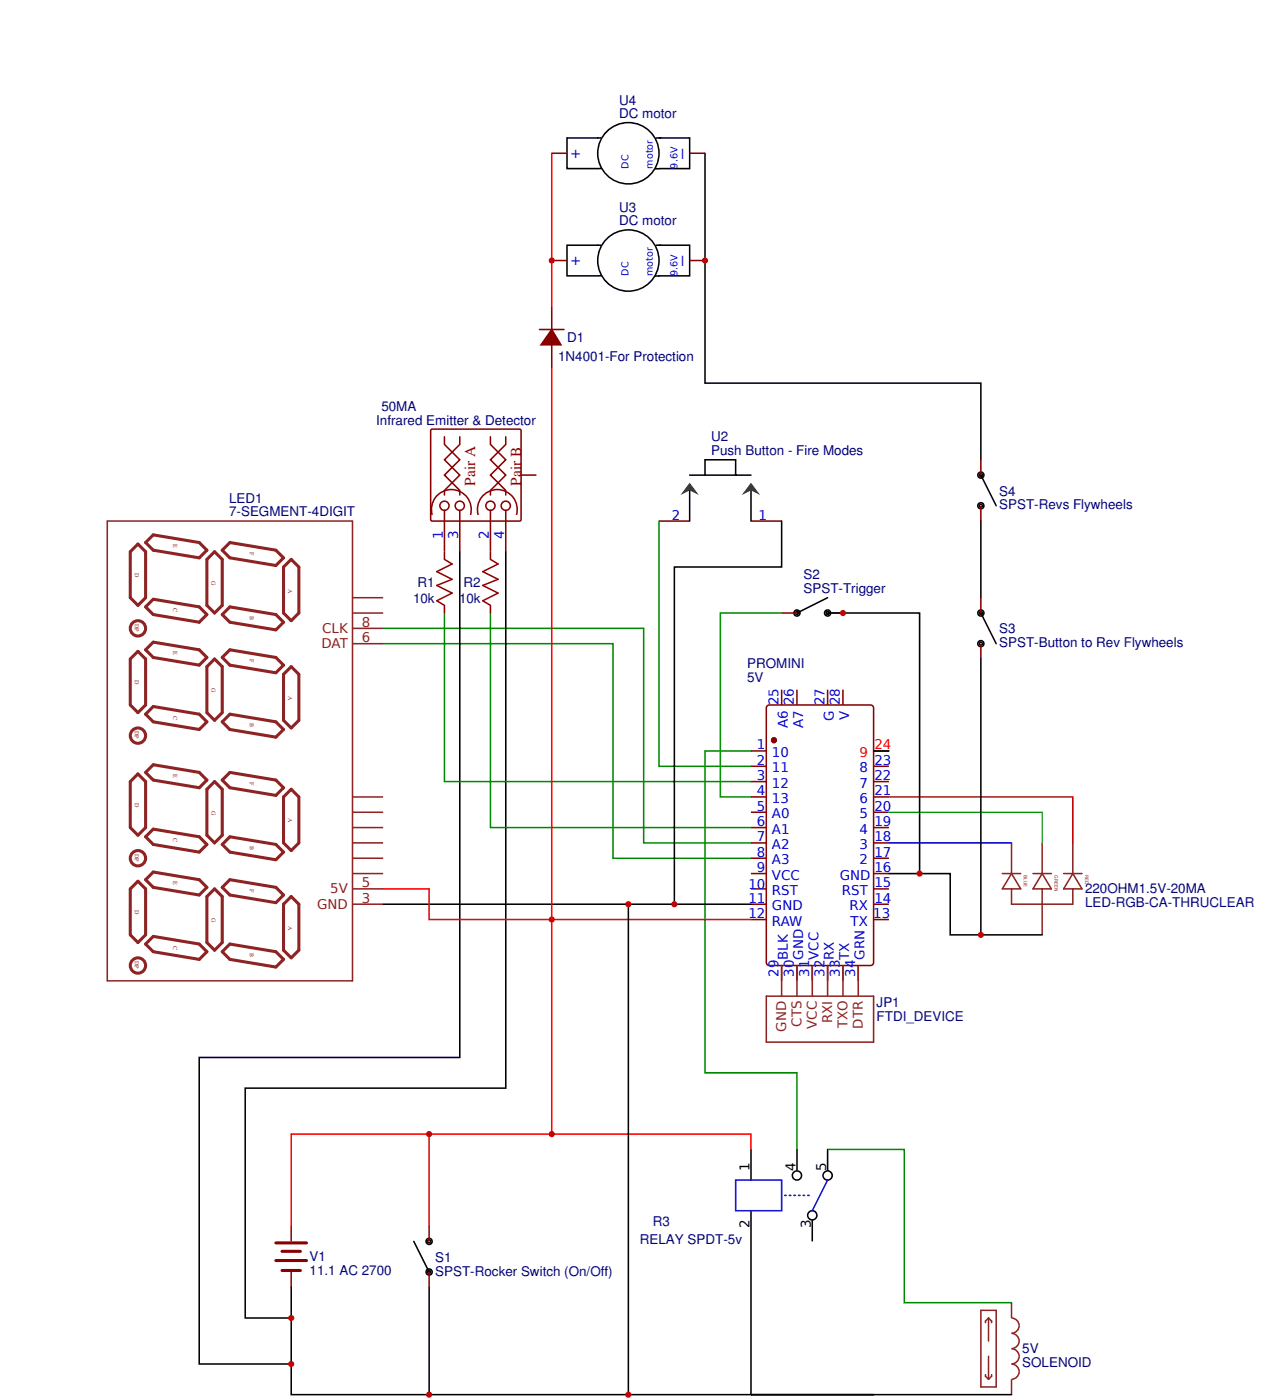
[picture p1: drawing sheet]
<svg xmlns="http://www.w3.org/2000/svg" width="220mm" height="244mm" viewBox="0 0 220 244" stroke-linecap="round" stroke-linejoin="round" font-family="sans-serif">
<circle cx="134.7" cy="128.8" r=".4" fill="#800" stroke="#800" stroke-width=".27"/>
<g fill="none" stroke="#800" stroke-width=".27">
<path d="M130.7 130.7h2.6M130.7 133.3h2.6M130.7 136h2.6M130.7 138.7h2.6M133.4 122.9l.5-.2h17.6l.4 .2 .1 44.6-.2 .4-17.9 .1-.5-.2zM136 120v2.7M138.7 120v2.7M144 120v2.7M146.7 120v2.7M152 133.3h2.7M152 136h2.7M152 138.7h2.7"/>
<path d="M130.7 141.4h2.6M130.7 144h2.6M130.7 146.7h2.6M130.7 149.4h2.6M130.7 152h2.6M130.7 154.7h2.6M130.7 157.4h2.6M152 141.4h2.7M152 144h2.7M152 146.7h2.7M152 149.4h2.7M152 152h2.7"/>
<path d="M152 154.7h2.7M152 157.4h2.7M130.7 160h2.6M136 168v2.7M138.7 168v2.7M141.4 168v2.7M144 168v2.7M146.7 168v2.7M149.4 168v2.7M152 160h2.7M50.7 213.4v2.6M50.7 221.4v2.6"/>
</g>
<path d="M152 130.7h2.7M130.7 160h-34.7v37.4h-45.3v16M96 197.4h34.7v2.6" fill="none" stroke="#f00" stroke-width=".27"/>
<path d="M48 219.4h5.3M48 216.3h5.3M49.1 217.8h3.2M49.1 221.1h3.2" fill="none" stroke="#800" stroke-width=".53"/>
<g fill="none" stroke="#8d2323" stroke-width=".27">
<path d="M18.7 90.7h42.6v80h-42.6zM61.3 106.7h5.4M61.3 109.3h5.4M61.3 112h5.4M61.3 104h5.4M61.3 138.7h5.4M61.3 154.7h5.4M61.3 152h5.4M61.3 157.4h5.4M61.3 141.4h5.4M61.3 144h5.4M61.3 146.7h5.4"/>
<path d="M61.3 149.4h5.4M174.4 152h3.2M176 146.7v5.3M176 154.7v2.7h10.7v-2.7M176 152l1.6 2.7h-3.2zM179.8 152h3.2M181.4 146.7v5.3M181.4 154.7v8M181.4 152l1.6 2.7h-3.2zM185.1 152h3.2M186.7 146.7v5.3M186.7 152l1.6 2.7h-3.2z"/>
<path d="M133.3 173.4h18.7v8h-18.7zM136 168v5.4M138.7 168v5.4M141.4 168v5.4M144 168v5.4M146.7 168v5.4M149.4 168v5.4M170.7 228h2.7v13.4h-2.7zM171.5 239.2v.3l.5 .5M172 229.4v4M172 236v4M172 229.4l-.5 .5v.3"/>
<path d="M172 229.4l.6 .5v.3M172.6 239.2v.3l-.6 .5M176 226.7v2.7a1.33 1.33 0 0 1 1.4 1.3 1.33 1.33 0 0 1-1.4 1.3 1.33 1.33 0 0 1 1.4 1.4 1.33 1.33 0 0 1-1.4 1.3 1.33 1.33 0 0 1 1.4 1.3 1.33 1.33 0 0 1-1.4 1.4 1.33 1.33 0 0 1 1.4 1.3 1.33 1.33 0 0 1-1.4 1.3v2.7"/>
</g>
<path d="M154.7 152h10.7v10.7h16M130.7 216v26.7h-80v-18.7" fill="none" stroke="#000" stroke-width=".27"/>
<path d="M154.7 146.7h21.3" fill="none" stroke="#00f" stroke-width=".27"/>
<path d="M154.7 141.4h26.7v5.3" fill="none" stroke="#0f0" stroke-width=".27"/>
<path d="M154.7 138.7h32v8" fill="none" stroke="#c00" stroke-width=".27"/>
<g fill="none" stroke="#8d2323" stroke-width=".53">
<path d="M24 94.7l1.3 1.3v8l-1.3 1.3-1.3-1.3v-8zM25.3 94.4l1.4-1.3 8 1.3 1.3 1.3-1.3 1.4-8-1.4zM37.3 96l1.4 1.3v8l-1.4 1.4-1.3-1.4v-8zM40 94.4l8 1.3 1.3 1.4-1.3 1.3-8-1.3-1.3-1.4zM49.3 98.7l1.4-1.4 1.3 1.4v8l-1.3 1.3-1.4-1.3zM24 113.3l1.3 1.4v8l-1.3 1.3-1.3-1.3v-8zM25.3 105.6l1.4-1.3 8 1.3 1.3 1.3-1.3 1.4-8-1.4zM25.3 113.1l1.4-1.4 8 1.4 1.3 1.3-1.3 1.3-8-1.3zM37.3 114.7l1.4 1.3v8l-1.4 1.3-1.3-1.3v-8zM40 105.6l8 1.3 1.3 1.4-1.3 1.3-8-1.3-1.3-1.4zM40 113.1l8 1.3 1.3 1.3-1.3 1.4-8-1.4-1.3-1.3zM49.3 117.3l1.4-1.3 1.3 1.3v8l-1.3 1.4-1.4-1.4z"/>
<path d="M24 134.7l1.3 1.3v8l-1.3 1.4-1.3-1.4v-8zM25.3 124.3l1.4-1.4 8 1.4 1.3 1.3-1.3 1.3-8-1.3zM25.3 134.4l1.4-1.3 8 1.3 1.3 1.4-1.3 1.3-8-1.3zM37.3 136l1.4 1.4v8l-1.4 1.3-1.3-1.3v-8zM40 124.3l8 1.3 1.3 1.3-1.3 1.4-8-1.4-1.3-1.3zM40 134.4l8 1.4 1.3 1.3-1.3 1.3-8-1.3-1.3-1.3zM49.3 138.7l1.4-1.3 1.3 1.3v8l-1.3 1.3-1.4-1.3zM24 153.4l1.3 1.3v8l-1.3 1.3-1.3-1.3v-8zM25.3 145.6l1.4-1.3 8 1.3 1.3 1.4-1.3 1.3-8-1.3zM25.3 153.1l1.4-1.3 8 1.3 1.3 1.3-1.3 1.4-8-1.4zM37.3 154.7l1.4 1.3v8l-1.4 1.4-1.3-1.4v-8zM40 145.6l8 1.4 1.3 1.3-1.3 1.3-8-1.3-1.3-1.3z"/>
<path d="M40 153.1l8 1.3 1.3 1.4-1.3 1.3-8-1.3-1.3-1.4zM49.3 157.4l1.4-1.4 1.3 1.4v8l-1.3 1.3-1.4-1.3zM25.3 164.3l1.4-1.3 8 1.3 1.3 1.3-1.3 1.4-8-1.4zM40 164.3l8 1.3 1.3 1.4-1.3 1.3-8-1.3-1.3-1.4z"/>
<circle cx="24" cy="109.3" r="1.33"/>
<circle cx="24" cy="128" r="1.33"/>
<circle cx="24" cy="149.4" r="1.33"/>
<circle cx="24" cy="168" r="1.33"/>
</g>
<path d="M66.7 109.3h45.3v37.4h18.7M66.7 112h40v37.4h24M130.7 130.7h-8v56h16v13.3" fill="none" stroke="#080" stroke-width=".27"/>
<circle cx="96" cy="197.4" r=".53" fill="#c00"/>
<path d="M144 200h13.4v26.7h18.6" fill="none" stroke="#080" stroke-width=".27"/>
<path d="M130.7 157.4h-21.4v85.3" fill="none" stroke="#000" stroke-width=".27"/>
<circle cx="109.3" cy="242.7" r=".53" fill="#c00"/>
<path d="M66.7 157.4h42.6" fill="none" stroke="#000" stroke-width=".27"/>
<circle cx="109.3" cy="157.4" r=".53" fill="#c00"/>
<path d="M75.1 74.7h15.3l.2 .1 .1 15.6-.2 .2-15.3 .1-.2-.2-.1-15.6z" fill="none" stroke="#800" stroke-width=".27"/>
<g fill="#fefefe" stroke="#800" stroke-width=".27">
<circle cx="80" cy="88" r=".8"/>
<circle cx="77.3" cy="88" r=".8"/>
<circle cx="85.3" cy="88" r=".8"/>
<circle cx="88" cy="88" r=".8"/>
</g>
<path d="M77.3 76v1.3l2.7 2.7-2.7 2.7 2.7 2.6v.8M80 76v1.3l-2.7 2.7 2.7 2.7-2.7 2.6v.8M85.3 76v1.3l2.7 2.7-2.7 2.7 2.7 2.6v.8M88 76v1.3l-2.7 2.7 2.7 2.7-2.7 2.6v.8M75.2 89.6a3.5 3.5 0 0 1 3.3-4.4 3.5 3.5 0 0 1 3.4 4.4M77.3 88.8v7.2M80 88.8v7.2M83.2 89.6a3.5 3.5 0 0 1 3.3-4.4 3.5 3.5 0 0 1 3.4 4.4M85.3 88.8v7.2M88 88.8v7.2M90.7 82.7h2.6" fill="none" stroke="#800" stroke-width=".27"/>
<path d="M80 96v88h-45.3v53.4h16" fill="none" stroke="#000" stroke-width=".27"/>
<circle cx="50.7" cy="237.4" r=".53" fill="#c00"/>
<path d="M88 96v93.4h-45.3v40h8M152 242.7h-21.3h45.3" fill="none" stroke="#000" stroke-width=".27"/>
<path d="M77.3 106.7v29.3h53.4M85.3 106.7v37.3h45.4" fill="none" stroke="#080" stroke-width=".27"/>
<path d="M66.7 154.7h8v5.3h21.3" fill="none" stroke="#f00" stroke-width=".27"/>
<circle cx="96" cy="160" r=".53" fill="#c00"/>
<path d="M152 130.7h2.7" fill="none" stroke="#000" stroke-width=".27"/>
<path d="M77.3 97.3l1.4 .8-2.7 1.4 2.7 1.3-2.7 1.1 2.7 1.3-2.7 1.3 1.3 .8M85.3 97.3l1.4 .8-2.7 1.4 2.7 1.3-2.7 1.1 2.7 1.3-2.7 1.3 1.3 .8" fill="none" stroke="#a00000" stroke-width=".27"/>
<path d="M77.3 96v1.3M85.3 96v1.3M77.3 105.3v1.4M85.3 105.3v1.4" fill="none" stroke="#800" stroke-width=".27"/>
<path d="M74.7 197.4v16" fill="none" stroke="#f00" stroke-width=".27"/>
<circle cx="74.7" cy="197.4" r=".53" fill="#c00"/>
<path d="M74.7 224v18.7" fill="none" stroke="#000" stroke-width=".27"/>
<circle cx="74.7" cy="242.7" r=".53" fill="#c00"/>
<g fill="none" stroke="#000" stroke-width=".27">
<path d="M120 85.3v5.4M120 82.7h2.7M128 82.7v-2.7h-5.3v2.7h8M130.7 85.3v5.4M72 216l2.7 5.4"/>
<circle cx="74.7" cy="216" r=".53"/>
<circle cx="74.7" cy="216" r=".27"/>
<circle cx="74.7" cy="221.4" r=".53"/>
<circle cx="74.7" cy="221.4" r=".27"/>
</g>
<path d="M114.7 90.7h5.3M130.7 90.7h5.3M74.7 213.4v2.6M74.7 221.4v2.6" fill="none" stroke="#800" stroke-width=".27"/>
<g fill="#333">
<path d="M130.7 84l1.6 2.1-1.6-.8-1.6 .8z"/>
<path d="M120 84l1.6 2.1-1.6-.8-1.6 .8z"/>
</g>
<path d="M114.7 90.7v42.6h16" fill="none" stroke="#080" stroke-width=".27"/>
<path d="M136 90.7v8h-18.7v58.7" fill="none" stroke="#000" stroke-width=".27"/>
<g fill="#c00">
<circle cx="117.3" cy="157.4" r=".53"/>
<circle cx="50.7" cy="229.4" r=".53"/>
</g>
<g fill="none" stroke="#000" stroke-width=".27">
<path d="M144 106.7h16v45.3M144 104l-5.3 2.7"/>
<circle cx="138.7" cy="106.7" r=".27"/>
<circle cx="138.7" cy="106.7" r=".53"/>
<circle cx="144" cy="106.7" r=".27"/>
<circle cx="144" cy="106.7" r=".53"/>
</g>
<path d="M136 106.7h2.7M144 106.7h2.7" fill="none" stroke="#800" stroke-width=".27"/>
<path d="M136 106.7h-10.7v32h5.4" fill="none" stroke="#090" stroke-width=".27"/>
<g fill="#c00">
<circle cx="160" cy="152" r=".53"/>
<circle cx="146.7" cy="106.7" r=".53"/>
</g>
<g fill="none" stroke="#000" stroke-width=".27">
<path d="M170.7 82.7l2.7 5.3M170.7 90.7v13.3M170.7 106.7l2.7 5.3M170.7 114.7v48"/>
<circle cx="170.7" cy="82.7" r=".53"/>
<circle cx="170.7" cy="88" r=".53"/>
<circle cx="170.7" cy="82.7" r=".27"/>
<circle cx="170.7" cy="88" r=".27"/>
<circle cx="170.7" cy="112" r=".53"/>
<circle cx="170.7" cy="106.7" r=".53"/>
<circle cx="170.7" cy="112" r=".27"/>
<circle cx="170.7" cy="106.7" r=".27"/>
</g>
<path d="M170.7 80v2.7M170.7 88v2.7M170.7 104v2.7M170.7 112v2.7" fill="none" stroke="#800" stroke-width=".27"/>
<circle cx="170.7" cy="162.7" r=".53" fill="#c00"/>
<g fill="none" stroke="#000" stroke-width=".27">
<path d="M103.9 24h.7M104 24h-5.3v5.3h6M113.9 29.4h.9M114.1 24h.9M114.7 24h5.3v5.3h-5.3M122.7 26.7v40h48v13.3M103.9 42.7h.7M104 42.7h-5.3v5.3h6M113.9 48h.9M114.1 42.7h.9M114.7 42.7h5.3v5.3h-5.3"/>
<circle cx="109.3" cy="26.7" r="5.3"/>
<circle cx="109.3" cy="45.3" r="5.3"/>
</g>
<path d="M96 26.7v26.6M96 64v96" fill="none" stroke="#f00" stroke-width=".27"/>
<path d="M96 26.7h2.7M120 26.7h2.7M93.9 57.3h4.2M96 53.3v4M96 45.3h2.7M120 45.3h2.7M96 60v4" fill="none" stroke="#800" stroke-width=".27"/>
<path d="M96 57.3l1.6 2.7h-3.5z" fill="#800" stroke="#800" stroke-width=".27"/>
<g fill="#c00">
<circle cx="96" cy="45.3" r=".53"/>
<circle cx="122.7" cy="45.3" r=".53"/>
</g>
<g fill="none" stroke="#000" stroke-width=".27">
<path d="M130.7 200v5.4M130.7 210.7v5.3M138.7 200v3.8M141.4 212.3v3.7M144 200v3.8"/>
<circle cx="138.7" cy="204.6" r=".8"/>
<circle cx="141.4" cy="211.5" r=".8"/>
<circle cx="144" cy="204.6" r=".8"/>
</g>
<path d="M128 205.4h8v5.3h-8zM136.5 208h.3M137.4 208h.2M138.2 208h.2M139 208h.2M139.8 208h.2M140.6 208h.2M144 205.4l-2.6 5.3" fill="none" stroke="#00f" stroke-width=".27"/>
<g font-size="2.7" fill="#800">
<text x="82.7" y="84.5" transform="rotate(-90 82.7 84.5)">Pair A</text>
<text x="90.7" y="84.5" transform="rotate(-90 90.7 84.5)">Pair B</text>
</g>
<g font-size="2.3" fill="#000080">
<text x="107.8" y="20.5">DC motor</text>
<text x="107.8" y="18.2">U4</text>
<text x="107.8" y="39.2">DC motor</text>
<text x="107.8" y="36.9">U3</text>
<text x="98.7" y="59.6">D1</text>
<text x="97.1" y="62.8">1N4001-For Protection</text>
<text x="66.4" y="71.5">50MA</text>
<text x="65.5" y="73.9">Infrared Emitter &amp; Detector</text>
<text x="123.8" y="76.8">U2</text>
<text x="123.8" y="79.2">Push Button - Fire Modes</text>
<text x="39.9" y="89.9">7-SEGMENT-4DIGIT</text>
<text x="39.9" y="87.5">LED1</text>
<text x="173.9" y="88.6">SPST-Revs Flywheels</text>
<text x="173.9" y="86.2">S4</text>
<text x="139.8" y="100.8">S2</text>
<text x="71.9" y="104.9">10k</text>
<text x="72.7" y="102.2">R1</text>
<text x="79.9" y="104.9">10k</text>
<text x="80.7" y="102.2">R2</text>
<text x="139.8" y="103.2">SPST-Trigger</text>
<text x="173.9" y="112.6">SPST-Button to Rev Flywheels</text>
<text x="173.9" y="110.2">S3</text>
<text x="130" y="118.7">5V</text>
<text x="130" y="116.3">PROMINI</text>
<text x="188.8" y="155.5">220OHM1.5V-20MA</text>
<text x="188.8" y="157.9">LED-RGB-CA-THRUCLEAR</text>
<text x="152.6" y="177.6">FTDI_DEVICE</text>
<text x="152.6" y="175.2">JP1</text>
<text x="113.6" y="213.3">R3</text>
<text x="53.9" y="221.9">11.1 AC 2700</text>
<text x="53.9" y="219.5">V1</text>
<text x="75.7" y="222">SPST-Rocker Switch (On/Off)</text>
<text x="75.7" y="219.6">S1</text>
<text x="111.3" y="216.5">RELAY SPDT-5v</text>
<text x="177.9" y="237.9">SOLENOID</text>
<text x="177.9" y="235.5">5V</text>
</g>
<g font-size="2.3" fill="#00f">
<text x="99.2" y="27.5">+</text>
<text x="118.5" y="27.6">l</text>
<text x="99.2" y="46.1">+</text>
<text x="118.5" y="46.3">l</text>
<text x="77.1" y="93.8" transform="rotate(-90 77.1 93.8)">1</text>
<text x="79.7" y="93.8" transform="rotate(-90 79.7 93.8)">3</text>
<text x="85.1" y="93.8" transform="rotate(-90 85.1 93.8)">2</text>
<text x="87.7" y="93.8" transform="rotate(-90 87.7 93.8)">4</text>
<text x="116.9" y="90.5">2</text>
<text x="132" y="90.4">1</text>
<text x="135.5" y="122.7" transform="rotate(-90 135.5 122.7)">25</text>
<text x="138.2" y="122.7" transform="rotate(-90 138.2 122.7)">26</text>
<text x="143.5" y="122.7" transform="rotate(-90 143.5 122.7)">27</text>
<text x="145.1" y="125.5" transform="rotate(-90 145.1 125.5)">G</text>
<text x="146.2" y="122.7" transform="rotate(-90 146.2 122.7)">28</text>
<text x="147.8" y="125.3" transform="rotate(-90 147.8 125.3)">V</text>
<text x="131.7" y="130.4">1</text>
<text x="134.3" y="131.7">10</text>
<text x="137.1" y="126.7" transform="rotate(-90 137.1 126.7)">A6</text>
<text x="139.8" y="126.7" transform="rotate(-90 139.8 126.7)">A7</text>
<text x="131.7" y="133.1">2</text>
<text x="131.7" y="135.8">3</text>
<text x="134.3" y="134.4">11</text>
<text x="134.3" y="137.1">12</text>
<text x="149.5" y="137.1">7</text>
<text x="149.5" y="134.4">8</text>
<text x="152.2" y="135.8">22</text>
<text x="152.2" y="133.1">23</text>
<text x="131.7" y="138.4">4</text>
<text x="131.7" y="141.1">5</text>
<text x="131.7" y="143.8">6</text>
<text x="134.3" y="139.8">13</text>
<text x="134.3" y="142.4">A0</text>
<text x="149.5" y="142.4">5</text>
<text x="149.5" y="139.8">6</text>
<text x="152.2" y="143.8">19</text>
<text x="152.2" y="141.1">20</text>
<text x="152.2" y="138.4">21</text>
<text x="131.7" y="146.4">7</text>
<text x="131.7" y="149.1">8</text>
<text x="134.3" y="145.1">A1</text>
<text x="134.3" y="147.8">A2</text>
<text x="149.5" y="147.8">3</text>
<text x="149.5" y="145.1">4</text>
<text x="152.2" y="149.1">17</text>
<text x="152.2" y="146.4">18</text>
<text x="130.2" y="154.7">10</text>
<text x="131.7" y="151.8">9</text>
<text x="134.3" y="150.4">A3</text>
<text x="134.3" y="153.1">VCC</text>
<text x="134.3" y="155.8">RST</text>
<text x="146.1" y="153.2">GND</text>
<text x="146.5" y="155.8">RST</text>
<text x="149.5" y="150.4">2</text>
<text x="152.2" y="151.8">16</text>
<text x="152.2" y="154.4">15</text>
<text x="130.2" y="157.1">11</text>
<text x="130.2" y="159.8">12</text>
<text x="134.3" y="158.4">GND</text>
<text x="134.3" y="161.1">RAW</text>
<text x="147.8" y="158.4">RX</text>
<text x="148" y="161.1">TX</text>
<text x="152" y="159.7">13</text>
<text x="152.2" y="157.1">14</text>
<text x="137.1" y="167" transform="rotate(-90 137.1 167)">BLK</text>
<text x="139.8" y="167" transform="rotate(-90 139.8 167)">GND</text>
<text x="142.4" y="167" transform="rotate(-90 142.4 167)">VCC</text>
<text x="145.1" y="167" transform="rotate(-90 145.1 167)">RX</text>
<text x="147.8" y="167" transform="rotate(-90 147.8 167)">TX</text>
<text x="150.4" y="167" transform="rotate(-90 150.4 167)">GRN</text>
<text x="135.5" y="170" transform="rotate(-90 135.5 170)">29</text>
<text x="138.2" y="170" transform="rotate(-90 138.2 170)">30</text>
<text x="140.8" y="170" transform="rotate(-90 140.8 170)">31</text>
<text x="143.5" y="170" transform="rotate(-90 143.5 170)">32</text>
<text x="146.2" y="170" transform="rotate(-90 146.2 170)">33</text>
<text x="148.8" y="170" transform="rotate(-90 148.8 170)">34</text>
</g>
<g font-size="2.3" fill="#8d2323">
<text x="55.9" y="112.8">DAT</text>
<text x="56.1" y="110.1">CLK</text>
<text x="62.9" y="111.7">6</text>
<text x="62.9" y="109.1">8</text>
<text x="57.5" y="155.5">5V</text>
<text x="62.9" y="154.4">5</text>
<text x="55.2" y="158.2">GND</text>
<text x="62.9" y="157.1">3</text>
<text x="136.8" y="179.5" transform="rotate(-90 136.8 179.5)">GND</text>
<text x="139.5" y="178.7" transform="rotate(-90 139.5 178.7)">CTS</text>
<text x="142.2" y="179" transform="rotate(-90 142.2 179)">VCC</text>
<text x="144.8" y="178.1" transform="rotate(-90 144.8 178.1)">RXI</text>
<text x="147.5" y="178.9" transform="rotate(-90 147.5 178.9)">TXO</text>
<text x="150.2" y="179" transform="rotate(-90 150.2 179)">DTR</text>
</g>
<g font-size="2.3" fill="#f00">
<text x="149.5" y="131.7">9</text>
<text x="152.2" y="130.4">24</text>
</g>
<g font-size="2.3">
<text x="130.4" y="203.8" transform="rotate(-90 130.4 203.8)">1</text>
<text x="138.4" y="203.8" transform="rotate(-90 138.4 203.8)">4</text>
<text x="143.8" y="203.8" transform="rotate(-90 143.8 203.8)">5</text>
<text x="130.4" y="213.8" transform="rotate(-90 130.4 213.8)">2</text>
<text x="141.1" y="213.8" transform="rotate(-90 141.1 213.8)">3</text>
</g>
<g font-size="1.7" fill="#00f">
<text x="109.3" y="29.3" transform="rotate(-90 109.3 29.3)">DC</text>
<text x="113.6" y="29.3" transform="rotate(-90 113.6 29.3)">motor</text>
<text x="117.9" y="29.3" transform="rotate(-90 117.9 29.3)">9.6V</text>
<text x="109.3" y="48" transform="rotate(-90 109.3 48)">DC</text>
<text x="113.6" y="48" transform="rotate(-90 113.6 48)">motor</text>
<text x="117.9" y="48" transform="rotate(-90 117.9 48)">9.6V</text>
</g>
<g font-size="1.1" fill="#8d2323">
<text x="30.1" y="94.7" transform="rotate(90 30.1 94.7)">E</text>
<text x="23.5" y="99.7" transform="rotate(90 23.5 99.7)">D</text>
<text x="36.8" y="101.1" transform="rotate(90 36.8 101.1)">G</text>
<text x="43.5" y="96" transform="rotate(90 43.5 96)">F</text>
<text x="30.1" y="105.9" transform="rotate(90 30.1 105.9)">C</text>
<text x="43.5" y="107.2" transform="rotate(90 43.5 107.2)">B</text>
<text x="50.1" y="102.4" transform="rotate(90 50.1 102.4)">A</text>
<text x="23.5" y="108.5" transform="rotate(90 23.5 108.5)">DP</text>
<text x="30.1" y="113.3" transform="rotate(90 30.1 113.3)">E</text>
<text x="23.5" y="118.4" transform="rotate(90 23.5 118.4)">D</text>
<text x="36.8" y="119.7" transform="rotate(90 36.8 119.7)">G</text>
<text x="43.5" y="114.7" transform="rotate(90 43.5 114.7)">F</text>
<text x="30.1" y="124.5" transform="rotate(90 30.1 124.5)">C</text>
<text x="43.5" y="125.9" transform="rotate(90 43.5 125.9)">B</text>
<text x="50.1" y="121.1" transform="rotate(90 50.1 121.1)">A</text>
<text x="23.5" y="127.2" transform="rotate(90 23.5 127.2)">DP</text>
<text x="30.1" y="134.7" transform="rotate(90 30.1 134.7)">E</text>
<text x="43.5" y="136" transform="rotate(90 43.5 136)">F</text>
<text x="23.5" y="139.8" transform="rotate(90 23.5 139.8)">D</text>
<text x="36.8" y="141.1" transform="rotate(90 36.8 141.1)">G</text>
<text x="50.1" y="142.4" transform="rotate(90 50.1 142.4)">A</text>
<text x="23.5" y="148.6" transform="rotate(90 23.5 148.6)">DP</text>
<text x="30.1" y="145.9" transform="rotate(90 30.1 145.9)">C</text>
<text x="43.5" y="147.2" transform="rotate(90 43.5 147.2)">B</text>
<text x="30.1" y="153.4" transform="rotate(90 30.1 153.4)">E</text>
<text x="43.5" y="154.7" transform="rotate(90 43.5 154.7)">F</text>
<text x="23.5" y="158.4" transform="rotate(90 23.5 158.4)">D</text>
<text x="36.8" y="159.8" transform="rotate(90 36.8 159.8)">G</text>
<text x="50.1" y="161.1" transform="rotate(90 50.1 161.1)">A</text>
<text x="23.5" y="167.2" transform="rotate(90 23.5 167.2)">DP</text>
<text x="30.1" y="164.6" transform="rotate(90 30.1 164.6)">C</text>
<text x="43.5" y="165.9" transform="rotate(90 43.5 165.9)">B</text>
</g>
<g font-size=".8" fill="#8d2323">
<text x="178.2" y="152.3" transform="rotate(90 178.2 152.3)">BLUE</text>
<text x="183.5" y="152.3" transform="rotate(90 183.5 152.3)">GREEN</text>
<text x="188.8" y="152.3" transform="rotate(90 188.8 152.3)">RED</text>
</g>
</svg>
